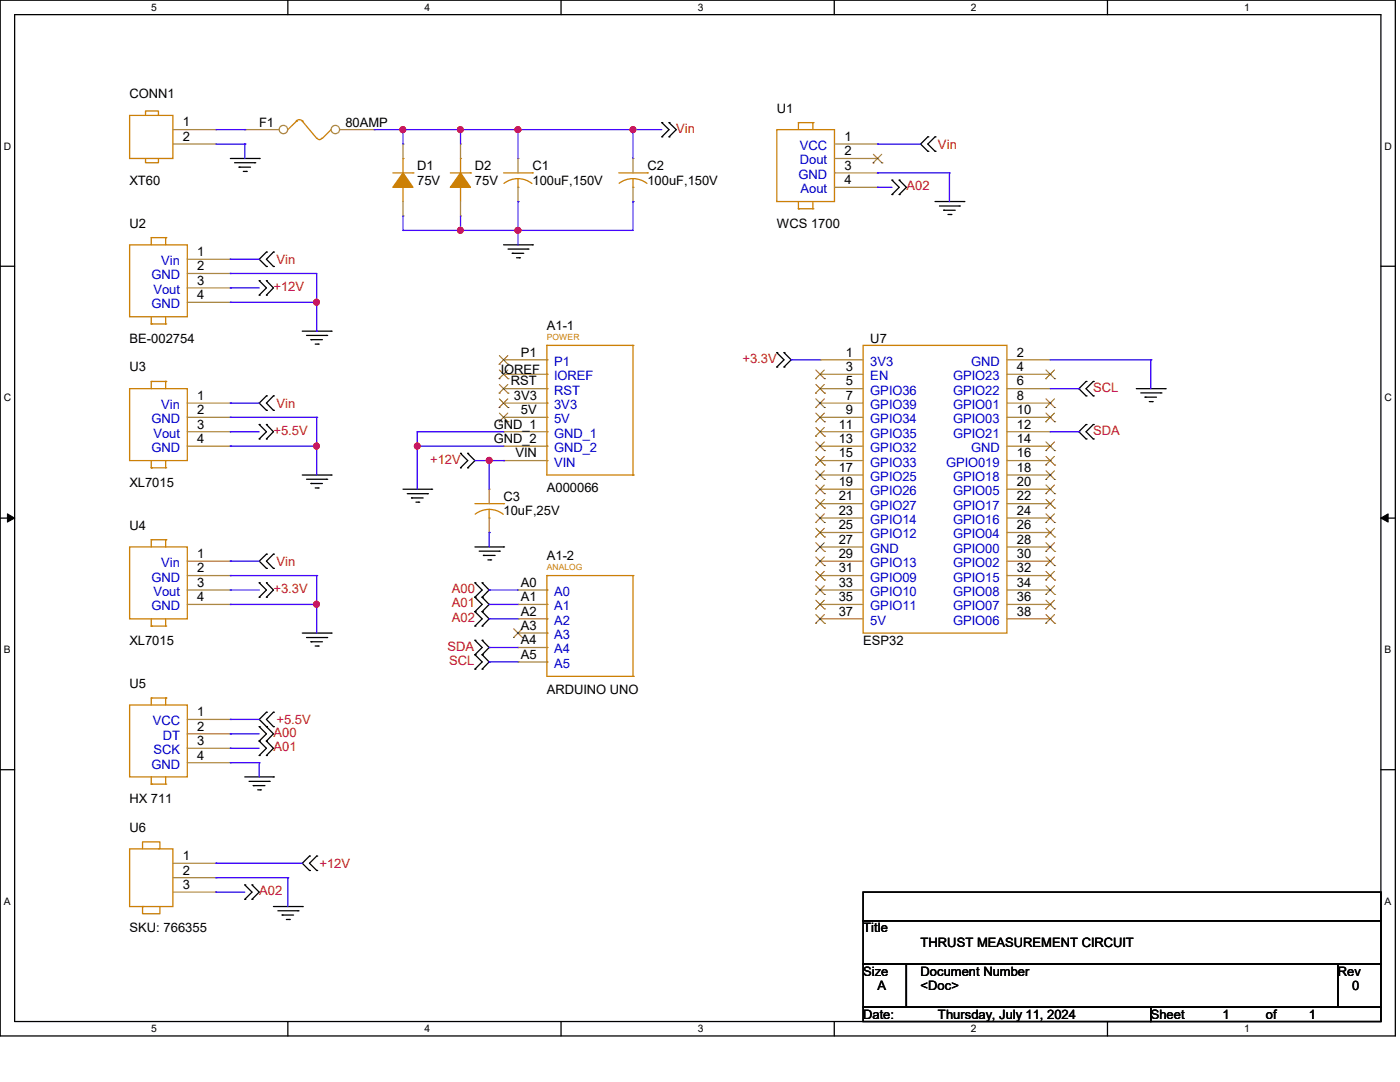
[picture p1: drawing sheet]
<svg xmlns="http://www.w3.org/2000/svg" width="279mm" height="216mm" viewBox="0 0 279 216" stroke-linecap="round" stroke-linejoin="round" font-family="sans-serif">
<path d="M0 0h278.5v206.7h-278.5zM2.9 2.9h272.7v200.9h-272.7z" fill="none" stroke="#000" stroke-width=".25"/>
<g fill="#fff">
<path d="M30.2 .3h1.1v2.3h-1.1z"/>
<path d="M30.2 204.1h1.1v2.3h-1.1z"/>
</g>
<path d="M57.4 0v2.9M57.4 203.8v2.9" fill="none" stroke="#000" stroke-width=".25"/>
<g fill="#fff">
<path d="M84.7 .3h1.1v2.3h-1.1z"/>
<path d="M84.7 204.1h1.1v2.3h-1.1z"/>
</g>
<path d="M112 0v2.9M112 203.8v2.9" fill="none" stroke="#000" stroke-width=".25"/>
<g fill="#fff">
<path d="M139.2 .3h1.1v2.3h-1.1z"/>
<path d="M139.2 204.1h1.1v2.3h-1.1z"/>
</g>
<path d="M166.5 0v2.9M166.5 203.8v2.9" fill="none" stroke="#000" stroke-width=".25"/>
<g fill="#fff">
<path d="M193.8 .3h1.1v2.3h-1.1z"/>
<path d="M193.8 204.1h1.1v2.3h-1.1z"/>
</g>
<path d="M221 0v2.9M221 203.8v2.9" fill="none" stroke="#000" stroke-width=".25"/>
<g fill="#fff">
<path d="M248.3 .3h1.1v2.3h-1.1z"/>
<path d="M248.3 204.1h1.1v2.3h-1.1z"/>
<path d="M.8 28h1.4v2.3h-1.4z"/>
<path d="M276.3 28h1.4v2.3h-1.4z"/>
<path d="M.8 78.2h1.4v2.3h-1.4z"/>
<path d="M276.3 78.2h1.4v2.3h-1.4z"/>
</g>
<path d="M0 53.1h2.9M275.6 53.1h2.9" fill="none" stroke="#000" stroke-width=".25"/>
<g fill="#fff">
<path d="M.8 128.5h1.3v2.2h-1.3z"/>
<path d="M276.3 128.5h1.3v2.2h-1.3z"/>
</g>
<path d="M0 103.4h2.9M275.6 103.4h2.9" fill="none" stroke="#000" stroke-width=".25"/>
<path d="M1.5 102.5l1.4 .9-1.4 .8zM275.6 103.4l1.4-.9v1.7z" fill="#000" stroke="#000" stroke-width=".2"/>
<g fill="#fff">
<path d="M.8 178.7h1.3v2.2h-1.3z"/>
<path d="M276.3 178.7h1.3v2.2h-1.3z"/>
</g>
<g fill="none" stroke="#000" stroke-width=".25">
<path d="M46 31.6h5.7M46.8 32.5h4M47.7 33.4h.1M47.7 33.4h2.3M48.6 34.2h.5M49.1 34.2h.1M50.8 32.5h.1M51.7 31.6h.1M132.1 27.3h.1M132.1 24.5h.1M132.1 24.5l1.4 1.4-1.4 1.4M133.5 27.3h.1"/>
<path d="M133.5 24.5h.1M133.5 24.5l1.5 1.4-1.5 1.4M178 38.8h.1M178 35.9h.1M178 35.9l1.5 1.5-1.5 1.4M179.5 38.8h.1M179.5 35.9h.1M179.5 35.9l1.4 1.5-1.4 1.4M185.2 27.3h.1M185.2 30.2h.1M185.2 27.3l-1.5 1.4 1.5 1.5M186.6 30.2h.1"/>
<path d="M186.6 27.3h.1M186.6 27.3l-1.4 1.4 1.4 1.5M51.7 58.9h.1M51.7 56h.1M51.7 56l1.5 1.4-1.5 1.5M53.2 50.3h.1M53.2 53.2h.1M53.2 58.9h.1M53.2 56h.1M53.2 50.3l-1.5 1.4 1.5 1.5M53.2 56l1.4 1.4-1.4 1.5M54.6 53.2h.1"/>
<path d="M54.6 50.3h.1M54.6 50.3l-1.4 1.4 1.4 1.5M100.5 48.9h5.8M101.4 49.7h4M102.2 50.5h.1M102.2 50.5h2.3M103.1 51.4h.6M103.7 51.4h.1M105.4 49.7h.1M106.3 48.9h.1M186.6 40.2h5.8M187.5 41.1h4"/>
<path d="M188.3 42h.1M188.3 42h2.3M189.2 42.8h.6M189.8 42.8h.1M191.5 41.1h.1M192.4 40.2h.1M53.2 79h.1M53.2 79l-1.5 1.4 1.5 1.5M54.6 79h.1M54.6 79l-1.4 1.4 1.4 1.5M60.3 66.1h5.8M61.2 66.9h4"/>
<path d="M62.1 67.8h.1M62.1 67.8h2.2M62.9 68.7h.6M63.5 68.7h.1M65.2 66.9h.1M66.1 66.1h.1M155 70.4h.1M155 73.2h.1M155 70.4l1.5 1.4-1.5 1.4M156.5 73.2h.1M156.5 70.4h.1M156.5 70.4l1.4 1.4-1.4 1.4"/>
<path d="M216.7 76.1h.1M216.7 79h.1M216.7 76.1l-1.4 1.5 1.4 1.4M218.2 79h.1M218.2 76.1h.1M218.2 76.1l-1.5 1.5 1.5 1.4M226.8 77.6h5.7M227.7 78.4h4M228.5 79.2h.1M228.5 79.2h2.3M231.7 78.4h.1M232.5 77.6h.1"/>
<path d="M51.7 87.6h.1M51.7 84.7h.1M51.7 84.7l1.5 1.4-1.5 1.5M53.2 81.9h.1M53.2 87.6h.1M53.2 84.7h.1M53.2 84.7l1.4 1.4-1.4 1.5M54.6 81.9h.1M60.3 94.8h5.8M61.2 95.6h4M62.1 96.5h.1M62.1 96.5h2.2"/>
<path d="M62.9 97.4h.6M63.5 97.4h.1M65.2 95.6h.1M66.1 94.8h.1M80.4 97.6h5.7M81.3 98.5h4M82.1 99.4h.1M82.1 99.4h2.4M85.3 98.5h.1M86.1 97.6h.1M91.9 90.5h.1M91.9 93.3h.1"/>
<path d="M91.9 90.5l1.4 1.4-1.4 1.4M93.3 93.3h.1M93.3 90.5h.1M93.3 90.5l1.5 1.4-1.5 1.4M216.7 84.7h.1M216.7 87.6h.1M216.7 84.7l-1.4 1.4 1.4 1.5M218.2 87.6h.1M218.2 84.7h.1M218.2 84.7l-1.5 1.4 1.5 1.5M229.4 80.1h.6M230 80.1h.1"/>
<path d="M51.7 119.2h.1M51.7 116.3h.1M51.7 116.3l1.5 1.4-1.5 1.5M53.2 110.6h.1M53.2 113.4h.1M53.2 119.2h.1M53.2 116.3h.1M53.2 110.6l-1.5 1.4 1.5 1.4M53.2 116.3l1.4 1.4-1.4 1.5M54.6 113.4h.1M54.6 110.6h.1M54.6 110.6l-1.4 1.4 1.4 1.4"/>
<path d="M83 100.2h.6M83.6 100.2h.1M94.8 116.3h.1M94.8 119.2h.1M94.8 109.1h5.7M94.8 119.2l1.4 1.4-1.4 1.4M94.8 116.3l1.4 1.4-1.4 1.5M95.6 110h4.1M96.2 119.2h.1M96.2 116.3h.1M96.2 116.3l1.4 1.4-1.4 1.5M96.2 119.2l1.4 1.4-1.4 1.4"/>
<path d="M96.5 110.8h.1M96.5 110.8h2.3M97.4 111.7h.5M97.9 111.7h.1M99.7 110h.1M100.5 109.1h.1M60.3 126.3h5.8M61.2 127.2h4M62.1 128.1h.1M62.1 128.1h2.2M62.9 128.9h.6M63.5 128.9h.1"/>
<path d="M65.2 127.2h.1M66.1 126.3h.1M94.8 122h.1M94.8 124.9h.1M94.8 127.8h.1M94.8 130.6h.1M94.8 133.5h.1M94.8 122l1.4 1.5-1.4 1.4M94.8 127.8l1.4 1.4-1.4 1.4M94.8 130.6l1.4 1.5-1.4 1.4M96.2 122h.1M96.2 124.9h.1"/>
<path d="M96.2 130.6h.1M96.2 127.8h.1M96.2 133.5h.1M96.2 122l1.4 1.5-1.4 1.4M96.2 127.8l1.4 1.4-1.4 1.4M96.2 130.6l1.4 1.5-1.4 1.4M0 153.6h2.9M48.9 155h5.7M49.7 155.9h4M50.5 156.8h.1M50.5 156.8h2.4M51.4 157.6h.6"/>
<path d="M51.7 147.9h.1M51.7 145h.1M51.7 150.7h.1M51.7 145l1.5 1.4-1.5 1.5M51.7 147.9l1.5 1.4-1.5 1.4M52 157.6h.1M53.2 142.1h.1M53.2 145h.1M53.2 147.9h.1M53.2 150.7h.1M53.2 142.1l-1.5 1.5 1.5 1.4M53.2 145l1.4 1.4-1.4 1.5"/>
<path d="M53.2 147.9l1.4 1.4-1.4 1.4M53.7 155.9h.1M54.6 155h.1M54.6 145h.1M54.6 142.1h.1M54.6 142.1l-1.4 1.5 1.4 1.4M275.6 153.6h2.9M48.9 179.5h.1M48.9 176.6h.1M48.9 176.6l1.4 1.4-1.4 1.5M50.3 179.5h.1M50.3 176.6h.1"/>
<path d="M50.3 176.6l1.4 1.4-1.4 1.5M61.8 170.8h.1M61.8 173.7h.1M61.8 170.8l-1.5 1.5 1.5 1.4M63.2 173.7h.1M63.2 170.8h.1M63.2 170.8l-1.4 1.5 1.4 1.4M172.3 178h103.3v5.7h-103.3zM54.6 180.9h5.7M55.5 181.7h4M56.3 182.6h.1M56.3 182.6h2.3"/>
<path d="M57.1 183.5h.6M57.7 183.5h.1M59.5 181.7h.1M60.3 180.9h.1M172.3 183.7h103.3v8.7h-103.3zM172.3 192.4h8.6v8.6h-8.6zM180.9 192.4h86.1v8.6h-86.1zM267 192.4h8.6v8.6h-8.6zM172.3 201h57.4v2.8h-57.4zM229.7 201h45.9v2.8h-45.9z"/>
</g>
<g fill="none" stroke="#cc8006" stroke-width=".25">
<path d="M25.9 23h8.6v8.6h-8.6zM29 23v-.9h2.6v.9M29 31.6v.9h2.6v-.9M59.1 24.1l.6-.2 .7 .2M59.2 24.2h.1M59.2 24.2l-1.8 1.7M60.3 24.2h.1M60.3 24.2l2.9 3.4M64.2 27.6l-.4 .3-.5-.3M66.1 25.9h.1M66.1 25.9l-1.8 1.7M78.4 34.5h4"/>
<path d="M80.4 37.4h.1M80.4 31.6h.1M80.4 31.6v2.9M80.4 37.4v2.8M82.4 34.5h.1M89.9 34.5h4M91.9 37.4h.1M91.9 31.6h.1M91.9 31.6v2.9M91.9 37.4v2.8M93.9 34.5h.1M100.5 34.5h5.8"/>
<path d="M103.4 37.4h.1M103.4 35.6l1.5 .3 1.3 .7M103.4 35.6l-1.5 .3-1.3 .7M103.4 35.6v1.8M106.3 34.5h.1M123.5 34.5h5.7M126.3 37.4h.1M126.3 35.6l1.5 .3 1.3 .7M126.3 35.6l-1.4 .3-1.3 .7M126.3 35.6v1.8M129.2 34.5h.1M155 25.9h11.5v14.3h-11.5z"/>
<path d="M159.3 24.5h.1M159.3 24.5v1.4M159.3 24.5h2.9M162.2 24.5h.1M162.2 24.5v1.4M25.9 48.9h11.5v14.3h-11.5zM30.2 47.4h.1M30.2 47.4v1.5M30.2 47.4h2.9M33.1 47.4h.1M33.1 47.4v1.5M159.3 41.7h.1"/>
<path d="M159.3 40.2v1.5M159.3 41.7h2.9M162.2 41.7h.1M162.2 40.2v1.5M30.2 64.6h.1M30.2 63.2v1.4M30.2 64.6h2.9M33.1 64.6h.1M33.1 63.2v1.4M109.1 68.9h.1M109.1 77.6h.1M109.1 71.8h.1"/>
<path d="M109.1 74.7h.1M109.1 68.9h17.2M109.1 68.9v25.9h17.2M126.3 68.9h.1M126.3 68.9v25.9M172.3 68.9h28.7v57.4h-28.7zM109.1 80.4h.1M109.1 83.3h.1M109.1 86.1h.1M109.1 89h.1M109.1 91.9h.1M126.3 94.8h.1"/>
<path d="M25.9 109.1h11.5v14.4h-11.5zM30.2 107.7h.1M30.2 107.7v1.4M30.2 107.7h2.9M33.1 107.7h.1M33.1 107.7v1.4M94.8 100.5h5.7M97.6 103.4h.1M97.6 101.6l1.5 .3 1.3 .7M97.6 101.6l-1.5 .3-1.3 .7M97.6 101.6v1.8M100.5 100.5h.1"/>
<path d="M109.1 114.9h.1M109.1 117.7h.1M109.1 114.9v20.1h17.2M109.1 114.9h17.2M126.3 114.9h.1M126.3 114.9v20.1M30.2 124.9h.1M30.2 139.3h.1M30.2 123.5v1.4M30.2 139.3v1.4M30.2 124.9h2.9M30.2 139.3h2.9"/>
<path d="M33.1 124.9h.1M33.1 139.3h.1M33.1 123.5v1.4M33.1 139.3v1.4M109.1 120.6h.1M109.1 123.5h.1M109.1 126.3h.1M109.1 129.2h.1M109.1 132.1h.1M126.3 135h.1M25.9 140.7h11.5v14.3h-11.5zM30.2 156.5h.1"/>
<path d="M30.2 155v1.5M30.2 156.5h2.9M33.1 156.5h.1M33.1 155v1.5M25.9 169.4h8.6v11.5h-8.6zM28.4 169.4v-1.4h3.5v1.4h-.3M28.7 180.9h-.3v1.4h3.5v-1.4"/>
</g>
<g fill="none" stroke="#a84" stroke-width=".25">
<path d="M34.5 28.7h8.6M34.5 25.9h8.6M43.1 25.9h.1M43.1 28.7h.1M80.4 28.7h.1M80.4 28.7v2.9M91.9 28.7h.1M91.9 28.7v2.9M103.4 31.6h.1M103.4 31.6v2.9M103.4 37.4v2.8M126.3 31.6h.1"/>
<path d="M126.3 31.6v2.9M126.3 37.4v2.8M166.5 28.7h8.6M166.5 31.6h8.6M166.5 34.5h8.6M166.5 37.4h8.6M175.1 28.7h.1M175.1 31.6h.1M175.1 34.5h.1M175.1 37.4h.1M37.4 51.7h8.6M37.4 54.6h8.6"/>
<path d="M37.4 57.4h8.6M46 51.7h.1M46 54.6h.1M46 57.4h.1M80.4 43.1h.1M80.4 40.2v2.9M91.9 43.1h.1M91.9 40.2v2.9M103.4 40.2h.1M126.3 40.2h.1M37.4 60.3h8.6M46 60.3h.1"/>
<path d="M100.5 71.8h.1M100.5 74.7h.1M100.5 77.6h.1M100.5 71.8h8.6M100.5 74.7h8.6M100.5 77.6h8.6M163.7 71.8h.1M163.7 74.7h.1M163.7 77.6h.1M163.7 71.8h8.6M163.7 74.7h8.6M163.7 77.6h8.6"/>
<path d="M201 71.8h8.6M201 74.7h8.6M201 77.6h8.6M209.6 71.8h.1M209.6 74.7h.1M209.6 77.6h.1M97.6 97.6h.1M97.6 97.6v2.9M100.5 80.4h.1M100.5 83.3h.1M100.5 86.1h.1M100.5 89h.1"/>
<path d="M100.5 91.9h.1M100.5 80.4h8.6M100.5 83.3h8.6M100.5 86.1h8.6M100.5 89h8.6M100.5 91.9h8.6M163.7 80.4h.1M163.7 83.3h.1M163.7 86.1h.1M163.7 89h.1M163.7 91.9h.1M163.7 94.8h.1"/>
<path d="M163.7 97.6h.1M163.7 80.4h8.6M163.7 83.3h8.6M163.7 86.1h8.6M163.7 89h8.6M163.7 91.9h8.6M163.7 94.8h8.6M163.7 97.6h8.6M201 80.4h8.6M201 83.3h8.6M201 86.1h8.6M201 89h8.6"/>
<path d="M201 91.9h8.6M201 94.8h8.6M201 97.6h8.6M209.6 80.4h.1M209.6 83.3h.1M209.6 86.1h.1M209.6 89h.1M209.6 91.9h.1M209.6 94.8h.1M209.6 97.6h.1M37.4 117.7h8.6M37.4 112h8.6"/>
<path d="M37.4 114.9h8.6M46 112h.1M46 114.9h.1M46 117.7h.1M97.6 106.3h.1M97.6 103.4v2.9M103.4 117.7h.1M103.4 117.7h5.7M163.7 100.5h.1M163.7 103.4h.1M163.7 106.3h.1M163.7 109.1h.1"/>
<path d="M163.7 112h.1M163.7 114.9h.1M163.7 117.7h.1M163.7 117.7h8.6M163.7 112h8.6M163.7 114.9h8.6M163.7 100.5h8.6M163.7 103.4h8.6M163.7 106.3h8.6M163.7 109.1h8.6M201 117.7h8.6M201 112h8.6"/>
<path d="M201 114.9h8.6M201 100.5h8.6M201 103.4h8.6M201 106.3h8.6M201 109.1h8.6M209.6 100.5h.1M209.6 103.4h.1M209.6 106.3h.1M209.6 109.1h.1M209.6 112h.1M209.6 114.9h.1M209.6 117.7h.1"/>
<path d="M37.4 120.6h8.6M46 120.6h.1M103.4 120.6h.1M103.4 123.5h.1M103.4 126.3h.1M103.4 129.2h.1M103.4 132.1h.1M103.4 120.6h5.7M103.4 123.5h5.7M103.4 126.3h5.7M103.4 129.2h5.7M103.4 132.1h5.7"/>
<path d="M163.7 120.6h.1M163.7 123.5h.1M163.7 120.6h8.6M163.7 123.5h8.6M201 120.6h8.6M201 123.5h8.6M209.6 120.6h.1M209.6 123.5h.1M37.4 143.6h8.6M37.4 146.4h8.6M37.4 149.3h8.6M37.4 152.2h8.6"/>
<path d="M46 143.6h.1M46 146.4h.1M46 149.3h.1M46 152.2h.1M34.5 172.3h8.6M34.5 175.1h8.6M34.5 178h8.6M43.1 172.3h.1M43.1 175.1h.1M43.1 178h.1"/>
</g>
<g fill="none" stroke="#804000" stroke-width=".2">
<path d="M174.2 32.5h.1M174.3 30.8l1.7 1.7M176 30.8l-1.8 1.7M176 32.5h.1M99.6 72.7h.1M99.6 75.6h.1M99.6 78.4h.1M99.7 71l1.7 1.7M99.7 73.8l1.7 1.8M99.7 76.7l1.7 1.7M99.7 79.6l1.7 1.7M101.3 71l-1.7 1.7"/>
<path d="M101.3 73.8l-1.7 1.8M101.3 76.7l-1.7 1.7M101.3 79.6l-1.7 1.7M101.4 72.7h.1M101.4 75.6h.1M101.4 78.4h.1M162.8 75.6h.1M162.8 78.4h.1M162.8 73.8l1.7 1.8M162.8 76.7l1.7 1.7M162.8 79.6l1.7 1.7M164.5 73.8l-1.7 1.8"/>
<path d="M164.5 76.7l-1.7 1.7M164.5 79.6l-1.7 1.7M164.5 75.6h.1M164.5 78.4h.1M208.7 75.6h.1M208.7 73.8l1.8 1.8M208.7 79.6l1.8 1.7M210.4 73.8l-1.7 1.8M210.4 79.6l-1.7 1.7M210.5 75.6h.1M99.6 81.3h.1M99.6 84.2h.1"/>
<path d="M99.7 82.4l1.7 1.8M101.3 82.4l-1.7 1.8M101.4 81.3h.1M101.4 84.2h.1M162.8 81.3h.1M162.8 84.2h.1M162.8 87h.1M162.8 89.9h.1M162.8 92.8h.1M162.8 95.7h.1M162.8 98.5h.1M162.8 82.4l1.7 1.8"/>
<path d="M162.8 85.3l1.7 1.7M162.8 88.2l1.7 1.7M162.8 91.1l1.7 1.7M162.8 93.9l1.7 1.8M162.8 96.8l1.7 1.7M162.8 99.7l1.7 1.7M164.5 82.4l-1.7 1.8M164.5 85.3l-1.7 1.7M164.5 88.2l-1.7 1.7M164.5 91.1l-1.7 1.7M164.5 93.9l-1.7 1.8M164.5 96.8l-1.7 1.7"/>
<path d="M164.5 99.7l-1.7 1.7M164.5 81.3h.1M164.5 84.2h.1M164.5 87h.1M164.5 89.9h.1M164.5 92.8h.1M164.5 95.7h.1M164.5 98.5h.1M208.7 81.3h.1M208.7 84.2h.1M208.7 89.9h.1M208.7 92.8h.1"/>
<path d="M208.7 95.7h.1M208.7 98.5h.1M208.7 82.4l1.8 1.8M208.7 88.2l1.8 1.7M208.7 91.1l1.8 1.7M208.7 93.9l1.8 1.8M208.7 96.8l1.8 1.7M208.7 99.7l1.8 1.7M210.4 82.4l-1.7 1.8M210.4 88.2l-1.7 1.7M210.4 91.1l-1.7 1.7M210.4 93.9l-1.7 1.8"/>
<path d="M210.4 96.8l-1.7 1.7M210.4 99.7l-1.7 1.7M210.5 81.3h.1M210.5 84.2h.1M210.5 89.9h.1M210.5 92.8h.1M210.5 95.7h.1M210.5 98.5h.1M162.8 101.4h.1M162.8 104.3h.1M162.8 107.1h.1M162.8 110h.1"/>
<path d="M162.8 112.9h.1M162.8 115.7h.1M162.8 118.6h.1M162.8 102.5l1.7 1.8M162.8 105.4l1.7 1.7M162.8 108.3l1.7 1.7M162.8 111.1l1.7 1.8M162.8 114l1.7 1.7M162.8 116.9l1.7 1.7M162.8 119.8l1.7 1.7M164.5 102.5l-1.7 1.8M164.5 105.4l-1.7 1.7"/>
<path d="M164.5 108.3l-1.7 1.7M164.5 111.1l-1.7 1.8M164.5 114l-1.7 1.7M164.5 116.9l-1.7 1.7M164.5 119.8l-1.7 1.7M164.5 101.4h.1M164.5 104.3h.1M164.5 107.1h.1M164.5 110h.1M164.5 112.9h.1M164.5 115.7h.1M164.5 118.6h.1"/>
<path d="M208.7 101.4h.1M208.7 104.3h.1M208.7 107.1h.1M208.7 110h.1M208.7 112.9h.1M208.7 115.7h.1M208.7 118.6h.1M208.7 102.5l1.8 1.8M208.7 105.4l1.8 1.7M208.7 108.3l1.8 1.7M208.7 111.1l1.8 1.8M208.7 114l1.8 1.7"/>
<path d="M208.7 116.9l1.8 1.7M208.7 119.8l1.8 1.7M210.4 102.5l-1.7 1.8M210.4 105.4l-1.7 1.7M210.4 108.3l-1.7 1.7M210.4 111.1l-1.7 1.8M210.4 114l-1.7 1.7M210.4 116.9l-1.7 1.7M210.4 119.8l-1.7 1.7M210.5 101.4h.1M210.5 104.3h.1M210.5 107.1h.1"/>
<path d="M210.5 110h.1M210.5 112.9h.1M210.5 115.7h.1M210.5 118.6h.1M102.5 127.2h.1M102.5 125.5l1.8 1.7M104.2 125.5l-1.7 1.7M104.3 127.2h.1M162.8 121.5h.1M162.8 124.4h.1M162.8 122.6l1.7 1.8M164.5 122.6l-1.7 1.8"/>
<path d="M164.5 121.5h.1M164.5 124.4h.1M208.7 121.5h.1M208.7 124.4h.1M208.7 122.6l1.8 1.8M210.4 122.6l-1.7 1.8M210.5 121.5h.1M210.5 124.4h.1"/>
</g>
<g fill="#cc8006" stroke="#cc8006" stroke-width=".25">
<path d="M91.9 34.5l2 2.9h-4z" fill-rule="evenodd"/>
<path d="M80.4 34.5l2 2.9h-4z" fill-rule="evenodd"/>
</g>
<circle cx="56.6" cy="25.9" r=".84" fill="#fff" stroke="#a84" stroke-width=".25"/>
<path d="M48.9 25.9h.1M48.9 25.9h6.8" fill="none" stroke="#a84" stroke-width=".25"/>
<circle cx="66.9" cy="25.9" r=".84" fill="#fff" stroke="#a84" stroke-width=".25"/>
<path d="M67.8 25.9h6.9M74.7 25.9h.1M37.4 80.4h8.6M37.4 83.3h8.6M37.4 86.1h8.6M37.4 89h8.6M46 80.4h.1M46 83.3h.1M46 86.1h.1M46 89h.1" fill="none" stroke="#a84" stroke-width=".25"/>
<path d="M25.9 77.6h11.5v14.3h-11.5zM30.2 76.1h.1M30.2 76.1v1.5M30.2 76.1h2.9M33.1 76.1h.1M33.1 76.1v1.5M30.2 93.3h.1M30.2 91.9v1.4M30.2 93.3h2.9M33.1 93.3h.1M33.1 91.9v1.4" fill="none" stroke="#cc8006" stroke-width=".25"/>
<g fill="none" stroke="#4200ff" stroke-width=".25">
<path d="M43.1 28.7h5.8M43.1 25.9h5.8M48.9 28.7h.1M48.9 25.9h.1M48.9 28.7v2.9M74.7 25.9h57.4M80.4 25.9h.1M80.4 25.9v2.8M91.9 25.9h.1M91.9 25.9v2.8M103.4 25.9h.1M103.4 25.9v5.7"/>
<path d="M126.3 25.9h.1M126.3 25.9v5.7M175.1 28.7h.1M175.1 34.5h.1M175.1 37.4h.1M175.1 28.7h8.6M175.1 34.5h14.4M175.1 37.4h2.9M189.5 34.5h.1M189.5 34.5v5.7M46 51.7h.1M46 57.4h.1"/>
<path d="M46 54.6h.1M46 51.7h5.7M46 57.4h5.7M46 54.6h17.2v11.5M80.4 46h.1M80.4 43.1v2.9M91.9 46h.1M91.9 43.1v2.9M103.4 40.2h.1M103.4 46h.1M103.4 40.2v8.7M126.3 40.2h.1"/>
<path d="M126.3 40.2v5.8h-45.9M46 60.3h.1M46 60.3h17.2M63.2 60.3h.1M63.2 66.1h.1M157.9 71.8h.1M157.9 71.8h5.8M209.6 71.8h20.1M209.6 77.6h5.7M215.3 77.6h.1M229.7 71.8h.1M229.7 71.8v5.8"/>
<path d="M46 80.4h.1M46 86.1h.1M46 83.3h.1M46 89h.1M46 80.4h5.7M46 86.1h5.7M46 83.3h17.2M46 89h17.2M63.2 83.3h.1M63.2 89h.1M63.2 83.3v11.5M83.3 86.1h.1"/>
<path d="M83.3 89h.1M83.3 86.1h17.2M83.3 89h17.2M83.3 86.1v11.5M94.8 91.9h5.7M97.6 91.9h.1M97.6 91.9v5.7M100.5 91.9h.1M209.6 86.1h5.7M215.3 86.1h.1M46 112h.1M46 114.9h.1"/>
<path d="M46 117.7h.1M46 112h5.7M46 114.9h17.2M46 117.7h5.7M63.2 114.9h.1M63.2 114.9v11.4M97.6 117.7h.1M97.6 106.3h.1M97.6 117.7h5.8M97.6 106.3v2.8M46 120.6h.1M46 120.6h17.2"/>
<path d="M63.2 120.6h.1M97.6 120.6h.1M97.6 123.5h.1M97.6 129.2h.1M97.6 132.1h.1M97.6 120.6h5.8M97.6 123.5h5.8M97.6 129.2h5.8M97.6 132.1h5.8M46 143.6h.1M46 152.2h.1M46 146.4h.1"/>
<path d="M46 149.3h.1M46 143.6h5.7M46 152.2h5.7M46 146.4h5.7M46 149.3h5.7M51.7 152.2h.1M51.7 152.2v2.8M43.1 172.3h.1M43.1 175.1h.1M43.1 178h.1M43.1 172.3h17.2M43.1 175.1h14.3"/>
<path d="M43.1 178h5.8M57.4 175.1h.1M57.4 175.1v5.8"/>
</g>
<g fill="#f00" stroke="#f00" stroke-width=".25">
<circle cx="63.2" cy="89" r=".56"/>
<circle cx="63.2" cy="60.3" r=".56"/>
<circle cx="126.3" cy="25.9" r=".56"/>
<circle cx="103.4" cy="25.9" r=".56"/>
<circle cx="103.4" cy="46" r=".56"/>
<circle cx="80.4" cy="25.9" r=".56"/>
<circle cx="91.9" cy="25.9" r=".56"/>
<circle cx="91.9" cy="46" r=".56"/>
<circle cx="63.2" cy="120.6" r=".56"/>
<circle cx="83.3" cy="89" r=".56"/>
<circle cx="97.6" cy="91.9" r=".56"/>
</g>
<g font-size="2.6">
<text x="25.9" y="19.6">CONN1</text>
<text x="155" y="22.5">U1</text>
<text x="36.5" y="25.2">1</text>
<text x="36.5" y="28.1">2</text>
<text x="51.7" y="25.4">F1</text>
<text x="68.9" y="25.4">80AMP</text>
<text x="168.5" y="28.1">1</text>
<text x="83.3" y="34">D1</text>
<text x="94.8" y="34">D2</text>
<text x="106.3" y="34">C1</text>
<text x="129.2" y="34">C2</text>
<text x="168.5" y="31">2</text>
<text x="168.5" y="33.9">3</text>
<text x="25.9" y="36.8">XT60</text>
<text x="83.3" y="36.8">75V</text>
<text x="94.8" y="36.8">75V</text>
<text x="106.3" y="36.8">100uF,150V</text>
<text x="129.2" y="36.8">100uF,150V</text>
<text x="168.5" y="36.7">4</text>
<text x="25.9" y="45.4">U2</text>
<text x="155" y="45.4">WCS 1700</text>
<text x="39.4" y="51.1">1</text>
<text x="39.4" y="53.9">2</text>
<text x="39.4" y="56.8">3</text>
<text x="39.4" y="59.7">4</text>
<text x="109.1" y="65.8">A1-1</text>
<text x="25.9" y="68.4">BE-002754</text>
<text x="104" y="71.2">P1</text>
<text x="168.8" y="71.2">1</text>
<text x="173.7" y="68.4">U7</text>
<text x="202.9" y="71.2">2</text>
<text x="25.9" y="74.1">U3</text>
<text x="99.9" y="74.7">IOREF</text>
<text x="101.9" y="76.9">RST</text>
<text x="168.8" y="74">3</text>
<text x="168.8" y="76.9">5</text>
<text x="202.9" y="74">4</text>
<text x="202.9" y="76.9">6</text>
<text x="39.4" y="79.8">1</text>
<text x="39.4" y="82.6">2</text>
<text x="102.5" y="79.8">3V3</text>
<text x="104" y="82.6">5V</text>
<text x="168.8" y="79.8">7</text>
<text x="168.8" y="82.6">9</text>
<text x="202.9" y="79.8">8</text>
<text x="202.9" y="82.6">10</text>
<text x="39.4" y="85.5">3</text>
<text x="39.4" y="88.4">4</text>
<text x="98.6" y="85.5">GND_1</text>
<text x="98.6" y="88.4">GND_2</text>
<text x="167.4" y="85.5">11</text>
<text x="167.4" y="88.4">13</text>
<text x="202.9" y="85.5">12</text>
<text x="202.9" y="88.4">14</text>
<text x="102.9" y="91.3">VIN</text>
<text x="167.4" y="91.3">15</text>
<text x="167.4" y="94.1">17</text>
<text x="202.9" y="91.3">16</text>
<text x="202.9" y="94.1">18</text>
<text x="25.9" y="97.1">XL7015</text>
<text x="100.5" y="99.9">C3</text>
<text x="109.1" y="98.3">A000066</text>
<text x="167.4" y="97">19</text>
<text x="167.4" y="99.9">21</text>
<text x="202.9" y="97">20</text>
<text x="202.9" y="99.9">22</text>
<text x="25.9" y="105.7">U4</text>
<text x="100.5" y="102.8">10uF,25V</text>
<text x="167.4" y="102.7">23</text>
<text x="167.4" y="105.6">25</text>
<text x="202.9" y="102.7">24</text>
<text x="202.9" y="105.6">26</text>
<text x="39.4" y="111.3">1</text>
<text x="109.1" y="111.7">A1-2</text>
<text x="167.4" y="108.5">27</text>
<text x="167.4" y="111.3">29</text>
<text x="202.9" y="108.5">28</text>
<text x="202.9" y="111.3">30</text>
<text x="39.4" y="114.2">2</text>
<text x="39.4" y="117.1">3</text>
<text x="39.4" y="120">4</text>
<text x="104" y="120">A1</text>
<text x="104" y="117.1">A0</text>
<text x="167.4" y="114.2">31</text>
<text x="167.4" y="117.1">33</text>
<text x="167.4" y="120">35</text>
<text x="202.9" y="114.2">32</text>
<text x="202.9" y="117.1">34</text>
<text x="202.9" y="120">36</text>
<text x="104" y="122.9">A2</text>
<text x="104" y="125.7">A3</text>
<text x="167.4" y="122.9">37</text>
<text x="202.9" y="122.9">38</text>
<text x="25.9" y="128.7">XL7015</text>
<text x="104" y="128.6">A4</text>
<text x="104" y="131.4">A5</text>
<text x="172.3" y="128.7">ESP32</text>
<text x="25.9" y="137.3">U5</text>
<text x="39.4" y="142.9">1</text>
<text x="109.1" y="138.4">ARDUINO UNO</text>
<text x="39.4" y="145.8">2</text>
<text x="39.4" y="148.7">3</text>
<text x="39.4" y="151.6">4</text>
<text x="25.9" y="160.2">HX 711</text>
<text x="25.9" y="166">U6</text>
<text x="36.5" y="171.6">1</text>
<text x="36.5" y="174.5">2</text>
<text x="36.5" y="177.4">3</text>
<text x="25.9" y="186.1">SKU: 766355</text>
<text x="172.3" y="186.1">Title</text>
<text x="183.7" y="188.9">THRUST MEASUREMENT CIRCUIT</text>
<text x="172.3" y="194.7">Size</text>
<text x="175.1" y="197.6">A</text>
<text x="183.7" y="194.7">Document Number</text>
<text x="183.7" y="197.6">&lt;Doc&gt;</text>
<text x="267" y="194.7">Rev</text>
<text x="269.8" y="197.6">0</text>
<text x="172.3" y="203.3">Date:</text>
<text x="187.2" y="203.3">Thursday, July 11, 2024</text>
<text x="229.7" y="203.3">Sheet</text>
<text x="244" y="203.3">1</text>
<text x="252.6" y="203.3">of</text>
<text x="261.2" y="203.3">1</text>
</g>
<g font-size="2.6" fill="#f00">
<text x="135" y="26.5">Vin</text>
<text x="187.2" y="29.6">Vin</text>
<text x="180.9" y="38">A02</text>
<text x="55.2" y="52.6">Vin</text>
<text x="54.6" y="58.1">+12V</text>
<text x="148.2" y="72.4">+3.3V</text>
<text x="55.2" y="81.3">Vin</text>
<text x="218.2" y="78.1">SCL</text>
<text x="54.6" y="86.8">+5.5V</text>
<text x="218.2" y="86.8">SDA</text>
<text x="85.9" y="92.5">+12V</text>
<text x="55.2" y="112.9">Vin</text>
<text x="54.6" y="118.3">+3.3V</text>
<text x="90.2" y="118.3">A00</text>
<text x="90.2" y="121.2">A01</text>
<text x="90.2" y="124.1">A02</text>
<text x="89.3" y="129.8">SDA</text>
<text x="89.6" y="132.7">SCL</text>
<text x="54.6" y="147">A00</text>
<text x="54.6" y="149.9">A01</text>
<text x="55.2" y="144.4">+5.5V</text>
<text x="63.8" y="173.1">+12V</text>
<text x="51.7" y="178.6">A02</text>
</g>
<g font-size="2.6" fill="#00c">
<text x="159.6" y="29.9">VCC</text>
<text x="159.4" y="35.7">GND</text>
<text x="159.6" y="32.8">Dout</text>
<text x="159.8" y="38.6">Aout</text>
<text x="32.2" y="52.9">Vin</text>
<text x="30.2" y="55.8">GND</text>
<text x="30.6" y="58.6">Vout</text>
<text x="30.2" y="61.5">GND</text>
<text x="110.6" y="73">P1</text>
<text x="110.6" y="75.9">IOREF</text>
<text x="173.7" y="73">3V3</text>
<text x="173.7" y="75.9">EN</text>
<text x="190.2" y="75.9">GPIO23</text>
<text x="193.8" y="73">GND</text>
<text x="32.2" y="81.6">Vin</text>
<text x="110.6" y="78.7">RST</text>
<text x="110.6" y="81.6">3V3</text>
<text x="173.7" y="78.7">GPIO36</text>
<text x="173.7" y="81.6">GPIO39</text>
<text x="190.2" y="78.7">GPIO22</text>
<text x="190.2" y="81.6">GPIO01</text>
<text x="30.2" y="84.5">GND</text>
<text x="30.6" y="87.3">Vout</text>
<text x="110.6" y="84.5">5V</text>
<text x="110.6" y="87.3">GND_1</text>
<text x="173.7" y="84.5">GPIO34</text>
<text x="173.7" y="87.3">GPIO35</text>
<text x="190.2" y="84.5">GPIO03</text>
<text x="190.2" y="87.3">GPIO21</text>
<text x="30.2" y="90.2">GND</text>
<text x="110.6" y="90.2">GND_2</text>
<text x="110.6" y="93.1">VIN</text>
<text x="173.7" y="90.2">GPIO32</text>
<text x="173.7" y="93.1">GPIO33</text>
<text x="173.7" y="96">GPIO25</text>
<text x="188.8" y="93.1">GPIO019</text>
<text x="190.2" y="96">GPIO18</text>
<text x="193.8" y="90.2">GND</text>
<text x="173.7" y="98.8">GPIO26</text>
<text x="173.7" y="101.7">GPIO27</text>
<text x="190.2" y="98.8">GPIO05</text>
<text x="190.2" y="101.7">GPIO17</text>
<text x="173.7" y="104.6">GPIO14</text>
<text x="173.7" y="107.4">GPIO12</text>
<text x="190.2" y="104.6">GPIO16</text>
<text x="190.2" y="107.4">GPIO04</text>
<text x="32.2" y="113.2">Vin</text>
<text x="173.7" y="110.3">GND</text>
<text x="173.7" y="113.2">GPIO13</text>
<text x="190.2" y="110.3">GPIO00</text>
<text x="190.2" y="113.2">GPIO02</text>
<text x="30.2" y="116">GND</text>
<text x="30.6" y="118.9">Vout</text>
<text x="110.6" y="118.9">A0</text>
<text x="173.7" y="116">GPIO09</text>
<text x="173.7" y="118.9">GPIO10</text>
<text x="190.2" y="116">GPIO15</text>
<text x="190.2" y="118.9">GPIO08</text>
<text x="30.2" y="121.8">GND</text>
<text x="110.6" y="121.8">A1</text>
<text x="110.6" y="124.7">A2</text>
<text x="173.7" y="121.8">GPIO11</text>
<text x="173.7" y="124.7">5V</text>
<text x="190.2" y="121.8">GPIO07</text>
<text x="190.2" y="124.7">GPIO06</text>
<text x="110.6" y="127.5">A3</text>
<text x="110.6" y="130.4">A4</text>
<text x="110.6" y="133.3">A5</text>
<text x="30.5" y="144.7">VCC</text>
<text x="32.5" y="147.6">DT</text>
<text x="30.2" y="153.4">GND</text>
<text x="30.6" y="150.5">SCK</text>
</g>
<g font-size="2.1">
<text x="30.2" y="2.2">5</text>
<text x="84.7" y="2.2">4</text>
<text x="139.2" y="2.2">3</text>
<text x="193.8" y="2.2">2</text>
<text x="248.3" y="2.2">1</text>
<text x=".8" y="29.8">D</text>
<text x="276.3" y="29.8">D</text>
<text x=".8" y="80.1">C</text>
<text x="276.3" y="80.1">C</text>
<text x=".8" y="130.3">B</text>
<text x="276.3" y="130.3">B</text>
<text x=".8" y="180.5">A</text>
<text x="276.3" y="180.5">A</text>
<text x="30.2" y="206">5</text>
<text x="84.7" y="206">4</text>
<text x="139.2" y="206">3</text>
<text x="193.8" y="206">2</text>
<text x="248.3" y="206">1</text>
</g>
<g font-size="1.7" fill="#cc8006">
<text x="109.1" y="67.9">POWER</text>
<text x="109.1" y="113.8">ANALOG</text>
</g>
</svg>
